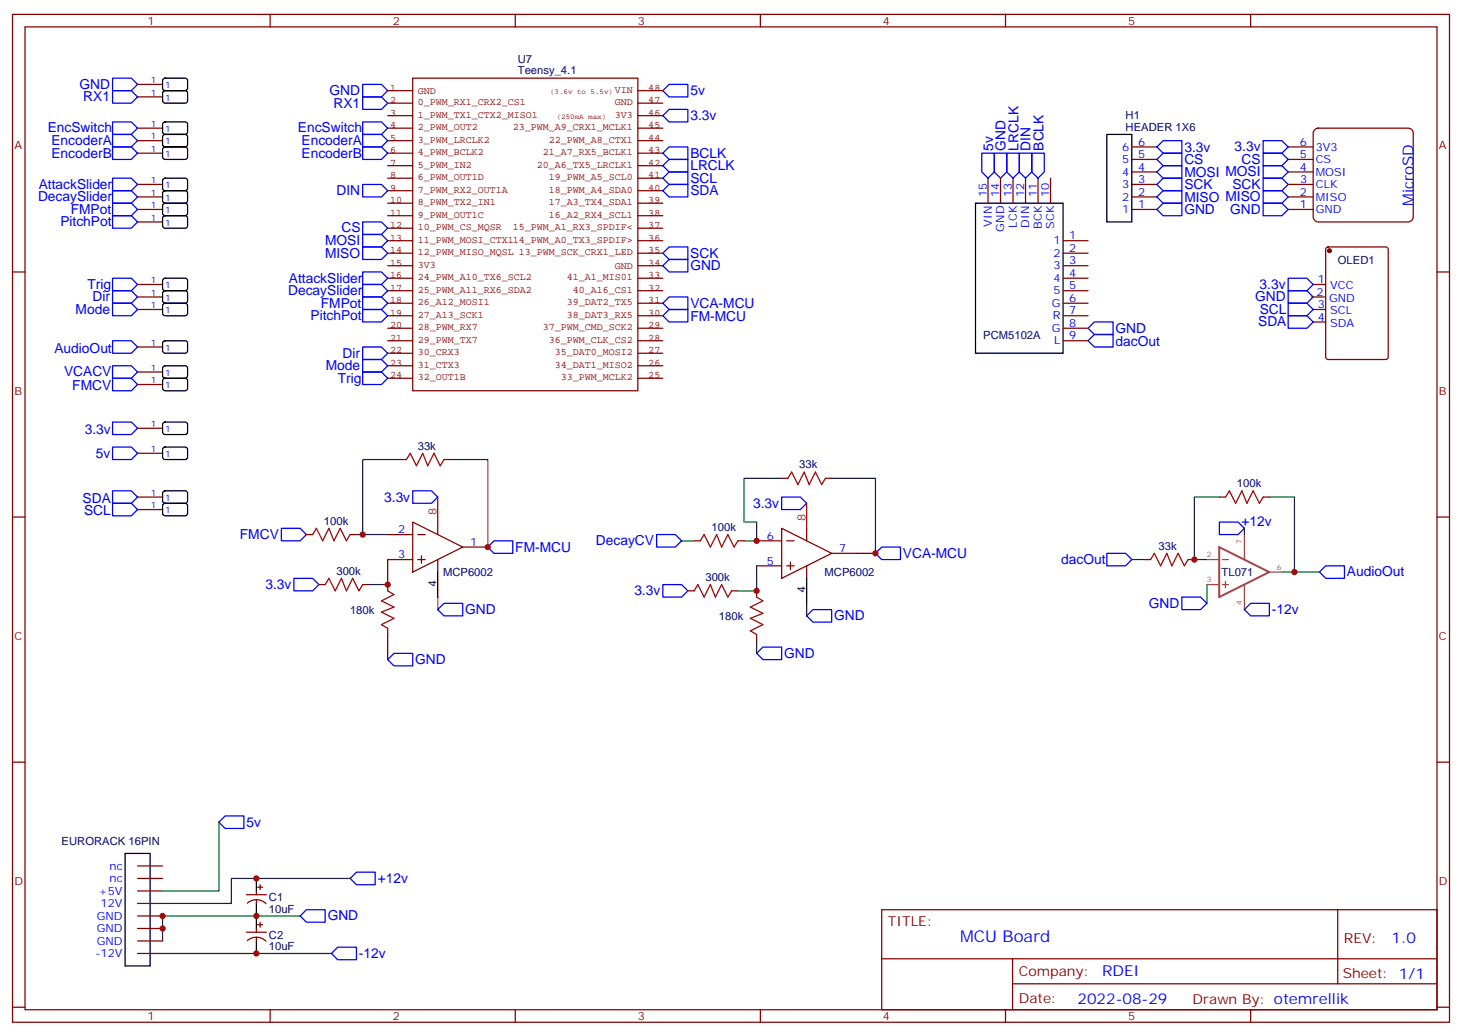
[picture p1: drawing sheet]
<svg xmlns="http://www.w3.org/2000/svg" width="412mm" height="292mm" viewBox="0 0 412 292" stroke-linecap="round" stroke-linejoin="round" font-family="sans-serif">
<g fill="none" stroke="#008700" stroke-width=".35">
<path d="M112.9 129.6h-10.6v21.2M127 129.6h10.6v24.7M220.5 134.9h-10.6v12.4h3.5v5.3h-3.5M234.6 134.9h12.3v21.2h-5.2M109.4 157.9v7h-5.3M192.3 152.6h3.5M213.4 159.6v7.1h-5.3M319.3 157.9h3.5M344 140.2h-7.1v17.7h3.5M351 149v1.8M340.4 164.9v5.3M84.7 258.4h-38.8v7.1"/>
<path d="M98.8 247.8h-33.5v7.1h-19.4M45.9 269h47.6"/>
</g>
<g fill="none" stroke="#00f" stroke-width=".35">
<path d="M102.3 27.3h5.3l1.8 1.8-1.8 1.8h-5.3zM102.3 23.8h5.3l1.8 1.8-1.8 1.7h-5.3zM187 25.6l1.7-1.8h5.3v3.5h-5.3zM280.5 43.2h3.5v5.3l-1.8 1.8-1.7-1.8zM356.3 57.3h5.3l1.8 1.8-1.8 1.8h-5.3zM356.3 53.8h5.3l1.8 1.8-1.8 1.7h-5.3zM356.3 50.3h5.3l1.8 1.7-1.8 1.8h-5.3zM356.3 46.7h5.3l1.8 1.8-1.8 1.8h-5.3zM102.3 69.7h5.3l1.8 1.7-1.8 1.8h-5.3zM102.3 66.1h5.3l1.8 1.8-1.8 1.8h-5.3zM187 71.4l1.7-1.7h5.3v3.5h-5.3zM187 89.1l1.7-1.8h5.3v3.5h-5.3z"/>
<path d="M306.9 92.6l1.8-1.8h5.3v3.6h-5.3zM306.9 96.1l1.8-1.7h5.3v3.5h-5.3zM79.4 149h5.3l1.7 1.8-1.7 1.8h-5.3zM137.6 154.3l1.7-1.7h5.3v3.5h-5.3zM185.2 150.8h5.3l1.8 1.8-1.8 1.7h-5.3zM220.5 140.2h5.3l1.7 1.8-1.7 1.8h-5.3zM246.9 156.1l1.8-1.8h5.3v3.6h-5.3zM312.2 156.1h5.3l1.8 1.8-1.8 1.7h-5.3zM344 147.3h5.2l1.8 1.7-1.8 1.8h-5.2zM82.9 163.2h5.3l1.8 1.7-1.8 1.8h-5.3zM187 164.9h5.3l1.7 1.8-1.7 1.8h-5.3zM351 172l1.8-1.8h5.3v3.5h-5.3z"/>
<path d="M61.7 232l1.8-1.8h5.3v3.5h-5.3zM98.8 247.8l1.7-1.7h5.3v3.5h-5.3zM93.5 269l1.7-1.8h5.3v3.6h-5.3z"/>
</g>
<path d="M343.9 154.3l14.1 7.1-14.1 7.1z" fill="none" stroke="#a64a4a" stroke-width=".56"/>
<path d="M340.4 157.9h3.5M344.8 157.9h1.7M351 150.8v7M340.4 164.9h3.5M344.8 164.9h1.7M345.7 164v1.8M351 165v7M358.1 161.4h3.5" fill="none" stroke="#a64a4a" stroke-width=".35"/>
<g fill="none" stroke="#870000" stroke-width=".35">
<path d="M38.8 254.9h7.1M38.8 258.4h7.1M38.8 251.4h7.1M38.8 247.8h7.1M38.8 244.3h7.1M69.5 252.4h5.6M69.8 254.8a3.8 3.8 0 0 1 5.2 .2M72.3 251.4v1M72.3 253.8v1.1M72.7 250.3h1.4M73.4 249.6v1.4M38.8 261.9h7.1"/>
<path d="M38.8 265.5h7.1M38.8 269h7.1"/>
</g>
<path d="M35.3 240.8h7v31.7h-7zM72.3 247.8v3.6M72.3 254.9v3.5" fill="none" stroke="#000" stroke-width=".35"/>
<path d="M370.7 36.7l1.1-.5h25.4a1.41 1.41 0 0 1 1.4 1.4v23.6a1.51 1.51 0 0 1-1.4 1.4h-25.4a1.51 1.51 0 0 1-1.4-1.4v-23.6z" fill="#fff" stroke="#800000" stroke-width=".35"/>
<g fill="none" stroke="#870000" stroke-width=".35">
<path d="M3.5 4.1h405.4v284.3h-405.4zM7.1 7.6h398.2v277.3h-398.2zM76.2 4.1v3.5M145.3 4.1v3.5M214.5 4.1v3.5M283.6 4.1v3.5M352.8 4.1v3.5M38.8 27.3h7.1M38.8 23.8h7.1M38.8 36.2h7.1M38.8 39.7h7.1M38.8 59.1h7.1"/>
<path d="M38.8 55.6h7.1M38.8 52h7.1M38.8 43.2h7.1M278.7 50.3v7M282.2 50.3v7M285.8 50.3v7M289.3 50.3v7M292.8 50.3v7M296.3 50.3v7M319.3 59.1h7M319.3 55.6h7M319.3 52h7"/>
<path d="M319.3 48.5h7M319.3 45h7M319.3 41.5h7M363.4 59.1h7M363.4 55.6h7M363.4 52h7M363.4 48.5h7M363.4 45h7M363.4 41.5h7M3.5 76.7h3.6M38.8 62.6h7.1M299.9 67.9h7"/>
<path d="M299.9 71.4h7M299.9 75h7M299.9 78.5h7M374.2 69.9l.4-.2h16.3l.6 .4 .1 30.6-.5 .7h-16.5l-.6-.4-.1-30.6zM405.3 76.7h3.6M38.8 80.3h7.1M38.8 83.8h7.1M38.8 87.3h7.1M38.8 97.9h7.1M299.9 82h7M299.9 85.5h7M299.9 89.1h7"/>
<path d="M299.9 92.6h7M299.9 96.1h7M370.1 83.8h3.5M370.4 80.3h3.5M370.4 87.3h3.5M370.4 90.8h3.5M38.8 105h7.1M38.8 108.5h7.1M38.8 120.8h7.1M38.8 127.9h7.1M112.9 129.6h1.8M125.2 129.6h1.8"/>
<path d="M220.5 134.9h1.7M232.8 134.9h1.8M3.5 145.9h3.6M38.8 140.2h7.1M38.8 143.8h7.1M86.4 150.8h1.8M98.8 150.8h1.7M109.4 150.8h7M109.4 157.9h7M116.4 147.3l14.1 7-14.1 7.1zM117.8 150.8h2.1M117.8 157.9h2.1"/>
<path d="M118.9 156.8v2.1M123.5 147.3v3.5M123.5 157.9v3.5M130.5 154.3h7.1M195.8 152.6h1.8M208.1 152.6h1.8M213.4 152.6h7.1M213.4 159.6h7.1M220.5 149l14.1 7.1-14.1 7.1zM221.9 152.6h2.1M221.9 159.6h2.1M223 158.6v2.1"/>
<path d="M227.5 149v3.6M227.5 159.6v3.6M234.6 156.1h7.1M322.8 157.9h1.8M335.1 157.9h1.8M344 140.2h1.7M356.3 140.2h1.8M405.3 145.9h3.6M90 164.9h1.7M102.3 164.9h1.8M109.4 164.9v1.8M109.4 177.3v1.7"/>
<path d="M194 166.7h1.8M206.4 166.7h1.7M213.4 166.7v1.8M213.4 179v1.8M3.5 215h3.6M405.3 215h3.6M248.7 256.6h156.6v28.3h-156.6zM377.3 256.7v20.8M69.5 263h5.6M69.8 265.4a3.8 3.8 0 0 1 5.2 .1M72.3 261.9v1.1M72.3 264.4v1.1"/>
<path d="M72.7 260.9h1.4M73.4 260.2v1.4M248.7 270.5h156.5M285.6 277.5h119.6M285.6 270.5v14.1M3.5 284.2h3.6M76.2 284.9v3.5M145.3 284.9v3.5M214.5 284.9v3.5M283.6 284.9v3.5M352.8 284.9v3.5M405.3 284.2h3.6"/>
</g>
<circle cx="375" cy="70.7" r=".53" fill="#870000" stroke="#870000" stroke-width=".35"/>
<g fill="none" stroke="#000" stroke-width=".35">
<path d="M46.1 25.8l.5-.2h5.9l.4 .7v2.4l-.7 .4-5.9-.1-.4-.6v-2.1zM46.1 22.3l.5-.3 5.9 .1 .4 .7v2.3l-.7 .5-5.9-.1-.4-.6v-2.1zM46.1 34.6l.5-.2 5.9 .1 .4 .6v2.4l-.7 .4h-5.9l-.4-.7v-2.1zM46.1 38.1l.5-.2 5.9 .1 .4 .6v2.4l-.7 .5-5.9-.1-.4-.7v-2.1zM312.2 37.9h7.1v24.7h-7.1zM46.1 41.7l.5-.2h5.9l.4 .7v2.3l-.7 .5-5.9-.1-.4-.6v-2.1zM46.1 54l.5-.2 5.9 .1 .4 .6v2.4l-.7 .4h-5.9l-.4-.7v-2.1zM46.1 57.5l.5-.2 5.9 .1 .4 .6v2.4l-.7 .5-5.9-.1-.4-.7v-2.1zM46.1 50.5l.5-.2h5.9l.4 .7v2.4l-.7 .4-5.9-.1-.4-.6v-2.1zM275.2 57.3h24.7v42.4h-24.7zM46.1 61.1l.5-.2h5.9l.4 .7v2.4l-.7 .4-5.9-.1-.4-.6v-2.1zM46.1 78.7l.5-.2h5.9l.4 .7v2.4l-.7 .4h-5.9l-.4-.7v-2.1z"/>
<path d="M46.1 96.3l.5-.2 5.9 .1 .4 .6v2.4l-.7 .5-5.9-.1-.4-.6v-2.2zM46.1 82.2l.5-.2 5.9 .1 .4 .6v2.4l-.7 .4h-5.9l-.4-.7v-2.1zM46.1 85.8l.5-.3 5.9 .1 .4 .7v2.3l-.7 .5-5.9-.1-.4-.6v-2.1zM46.1 119.3l.5-.2h5.9l.4 .7v2.4l-.7 .4-5.9-.1-.4-.6v-2.1zM46.1 103.4l.5-.2h5.9l.4 .7v2.4l-.7 .4-5.9-.1-.4-.6v-2.1zM46.1 106.9l.5-.2 5.9 .1 .4 .6v2.4l-.7 .4h-5.9l-.4-.7v-2.1zM46.1 126.3l.5-.2 5.9 .1 .4 .6v2.4l-.7 .4h-5.9l-.4-.7v-2.1zM46.1 138.7l.5-.2h5.9l.4 .7v2.4l-.7 .4-5.9-.1-.4-.6v-2.1zM46.1 142.2l.5-.2h5.9l.4 .7v2.4l-.7 .4h-5.9l-.4-.7v-2.1zM123.5 161.4v7.1M227.5 163.2v7M72.3 258.4v3.5"/>
<path d="M72.3 265.5v3.5"/>
</g>
<path d="M123.5 140.2v7.1M227.5 142v7" fill="none" stroke="#f00" stroke-width=".35"/>
<path d="M370.1 83.8h.3M100.5 150.8h8.9M358.1 140.2h7v21.2M109.4 179v7.1M123.5 168.5v3.5M227.5 170.2v3.5M361.6 161.4h10.6M213.4 180.8v3.5M61.7 232v19.4h-15.8" fill="none" stroke="#008700" stroke-width=".35"/>
<g fill="none" stroke="#850000" stroke-width=".35">
<path d="M109.4 39.7h7M109.4 36.2h7M109.4 32.6h7M109.4 29.1h7M109.4 25.6h7M116.4 22h63.5v88.2h-63.5zM179.9 39.7h7.1M179.9 36.2h7.1M179.9 32.6h7.1M179.9 29.1h7.1M179.9 25.6h7.1M109.4 57.3h7"/>
<path d="M109.4 53.8h7M109.4 50.3h7M109.4 46.7h7M109.4 43.2h7M179.9 57.3h7.1M179.9 53.8h7.1M179.9 50.3h7.1M179.9 46.7h7.1M179.9 43.2h7.1M109.4 60.9h7M109.4 64.4h7M109.4 67.9h7"/>
<path d="M109.4 71.4h7M109.4 75h7M109.4 78.5h7M179.9 60.9h7.1M179.9 64.4h7.1M179.9 67.9h7.1M179.9 71.4h7.1M179.9 75h7.1M179.9 78.5h7.1M109.4 82h7M109.4 85.5h7M109.4 89.1h7"/>
<path d="M109.4 92.6h7M109.4 96.1h7M109.4 99.7h7M179.9 82h7.1M179.9 85.5h7.1M179.9 89.1h7.1M179.9 92.6h7.1M179.9 96.1h7.1M179.9 99.7h7.1M109.4 103.2h7M109.4 106.7h7M179.9 103.2h7.1"/>
<path d="M179.9 106.7h7.1"/>
</g>
<g fill="none" stroke="#00f" stroke-width=".35">
<path d="M31.7 22h5.3l1.8 1.8-1.8 1.8h-5.3zM31.7 25.6h5.3l1.8 1.7-1.8 1.8h-5.3zM31.7 34.4h5.3l1.8 1.8-1.8 1.7h-5.3zM31.7 37.9h5.3l1.8 1.8-1.8 1.8h-5.3zM102.3 37.9h5.3l1.8 1.8-1.8 1.8h-5.3zM102.3 34.4h5.3l1.8 1.8-1.8 1.7h-5.3zM187 32.6l1.7-1.7h5.3v3.5h-5.3zM356.3 39.7h5.3l1.8 1.8-1.8 1.7h-5.3zM31.7 41.5h5.3l1.8 1.7-1.8 1.8h-5.3zM31.7 57.3h5.3l1.8 1.8-1.8 1.8h-5.3zM31.7 53.8h5.3l1.8 1.8-1.8 1.7h-5.3zM31.7 50.3h5.3l1.8 1.7-1.8 1.8h-5.3z"/>
<path d="M102.3 41.5h5.3l1.8 1.7-1.8 1.8h-5.3zM102.3 52h5.3l1.8 1.8-1.8 1.8h-5.3zM187 53.8l1.7-1.8h5.3v3.6h-5.3zM187 50.3l1.7-1.8h5.3v3.5h-5.3zM187 46.7l1.7-1.7h5.3v3.5h-5.3zM188.7 41.5h5.3v3.5h-5.3l-1.7-1.8zM276.9 43.2h3.6v5.3l-1.8 1.8-1.8-1.8zM284 43.2h3.5v5.3l-1.7 1.8-1.8-1.8zM287.5 43.2h3.5v5.3l-1.7 1.8-1.8-1.8zM291 43.2h3.6v5.3l-1.8 1.8-1.8-1.8zM326.3 41.5l1.8-1.8h5.3v3.5h-5.3zM326.3 45l1.8-1.8h5.3v3.5h-5.3z"/>
<path d="M326.3 48.5l1.8-1.8h5.3v3.6h-5.3zM326.3 52l1.8-1.7h5.3v3.5h-5.3zM326.3 55.6l1.8-1.8h5.3v3.5h-5.3zM326.3 59.1l1.8-1.8h5.3v3.6h-5.3zM356.3 43.2h5.3l1.8 1.8-1.8 1.7h-5.3zM31.7 60.9h5.3l1.8 1.7-1.8 1.8h-5.3zM31.7 78.5h5.3l1.8 1.8-1.8 1.7h-5.3zM102.3 76.7h5.3l1.8 1.8-1.8 1.8h-5.3zM102.3 62.6h5.3l1.8 1.8-1.8 1.7h-5.3zM187 75l1.7-1.8h5.3v3.5h-5.3zM363.4 78.5h5.3l1.7 1.8-1.7 1.7h-5.3zM31.7 96.1h5.3l1.8 1.8-1.8 1.8h-5.3z"/>
<path d="M31.7 82h5.3l1.8 1.8-1.8 1.7h-5.3zM31.7 85.5h5.3l1.8 1.8-1.8 1.8h-5.3zM102.3 80.3h5.3l1.8 1.7-1.8 1.8h-5.3zM102.3 83.8h5.3l1.8 1.7-1.8 1.8h-5.3zM102.3 87.3h5.3l1.8 1.8-1.8 1.7h-5.3zM102.3 97.9h5.3l1.8 1.8-1.8 1.7h-5.3zM187 85.5l1.7-1.7h5.3v3.5h-5.3zM363.4 82h5.3l1.7 1.8-1.7 1.7h-5.3zM363.4 85.5h5.3l1.7 1.8-1.7 1.8h-5.3zM363.4 89.1h5.3l1.7 1.7-1.7 1.8h-5.3zM31.7 119.1h5.3l1.8 1.7-1.8 1.8h-5.3zM31.7 106.7h5.3l1.8 1.8-1.8 1.7h-5.3z"/>
<path d="M31.7 103.2h5.3l1.8 1.8-1.8 1.7h-5.3zM102.3 105h5.3l1.8 1.7-1.8 1.8h-5.3zM102.3 101.4h5.3l1.8 1.8-1.8 1.8h-5.3zM31.7 126.1h5.3l1.8 1.8-1.8 1.7h-5.3zM31.7 138.5h5.3l1.8 1.7-1.8 1.8h-5.3zM116.4 138.5h5.3l1.8 1.7-1.8 1.8h-5.3zM31.7 142h5.3l1.8 1.8-1.8 1.7h-5.3zM373.9 159.6h5.3v3.6h-5.3l-1.7-1.8zM123.5 172l1.7-1.8h5.3v3.5h-5.3zM227.5 173.7l1.8-1.7h5.3v3.5h-5.3zM333.4 168.5h5.3l1.7 1.7-1.7 1.8h-5.3zM109.4 186.1l1.7-1.8h5.3v3.6h-5.3z"/>
<path d="M213.4 184.3l1.8-1.7h5.3v3.5h-5.3zM84.7 258.4l1.7-1.8h5.3v3.6h-5.3z"/>
</g>
<path d="M114.7 129.6l1-1.7 1.8 3.5 1.7-3.5 1.4 3.5 1.8-3.5 1.8 3.5 1-1.8M222.2 134.9l1.1-1.7 1.8 3.5 1.7-3.5 1.4 3.5 1.8-3.5 1.8 3.5 1-1.8M88.2 150.8l1.1-1.8 1.7 3.6 1.8-3.6 1.4 3.6 1.8-3.6 1.7 3.6 1.1-1.8M197.6 152.6l1-1.8 1.8 3.5 1.7-3.5 1.5 3.5 1.7-3.5 1.8 3.5 1-1.7M324.6 157.9l1-1.8 1.8 3.5 1.7-3.5 1.5 3.5 1.7-3.5 1.8 3.5 1-1.7M345.7 140.2l1.1-1.7 1.7 3.5 1.8-3.5 1.4 3.5 1.8-3.5 1.7 3.5 1.1-1.8M91.7 164.9l1.1-1.7 1.7 3.5 1.8-3.5 1.4 3.5 1.8-3.5 1.7 3.5 1.1-1.8M109.4 166.7l1.7 1-3.5 1.8 3.5 1.8-3.5 1.4 3.5 1.7-3.5 1.8 1.8 1.1M195.8 166.7l1-1.8 1.8 3.6 1.8-3.6 1.4 3.6 1.8-3.6 1.7 3.6 1.1-1.8M213.4 168.5l1.8 1-3.5 1.8 3.5 1.7-3.5 1.4 3.5 1.8-3.5 1.8 1.7 1" fill="none" stroke="#a10000" stroke-width=".35"/>
<g fill="#c00">
<circle cx="246.9" cy="156.1" r=".88"/>
<circle cx="72.3" cy="247.8" r=".88"/>
<circle cx="72.3" cy="258.4" r=".88"/>
<circle cx="213.4" cy="152.6" r=".88"/>
<circle cx="137.6" cy="154.3" r=".88"/>
<circle cx="102.3" cy="150.8" r=".88"/>
<circle cx="365.1" cy="161.4" r=".88"/>
<circle cx="109.4" cy="164.9" r=".88"/>
<circle cx="213.4" cy="166.7" r=".88"/>
<circle cx="336.9" cy="157.9" r=".88"/>
<circle cx="45.9" cy="258.4" r=".88"/>
<circle cx="45.9" cy="261.9" r=".88"/>
<circle cx="72.3" cy="269" r=".88"/>
</g>
<text font-size="4.6" fill="#00f" x="270.8" y="265.7">MCU Board</text>
<g font-size="4.2" fill="#00f">
<text x="398.7" y="58.1" transform="rotate(-90 398.7 58.1)">MicroSD</text>
<text x="392.5" y="265.9">1.0</text>
<text x="310.9" y="275.5">RDEI</text>
<text x="304" y="283.3">2022-08-29</text>
</g>
<g font-size="3.9" fill="#00f">
<text x="22.4" y="25.1">GND</text>
<text x="23.5" y="28.6">RX1</text>
<text x="93" y="26.8">GND</text>
<text x="194.7" y="26.8">5v</text>
<text x="94.1" y="30.4">RX1</text>
<text x="194.7" y="33.8">3.3v</text>
<text x="13.5" y="37.4">EncSwitch</text>
<text x="14.5" y="40.9">EncoderA</text>
<text x="84" y="37.4">EncSwitch</text>
<text x="85.1" y="40.9">EncoderA</text>
<text x="14.5" y="44.4">EncoderB</text>
<text x="85.1" y="44.4">EncoderB</text>
<text x="194.7" y="44.6">BCLK</text>
<text x="280.2" y="42.5" transform="rotate(-90 280.2 42.5)">5v</text>
<text x="283.6" y="42.5" transform="rotate(-90 283.6 42.5)">GND</text>
<text x="287.3" y="42.5" transform="rotate(-90 287.3 42.5)">LRCLK</text>
<text x="290.7" y="42.5" transform="rotate(-90 290.7 42.5)">DIN</text>
<text x="294.3" y="42.5" transform="rotate(-90 294.3 42.5)">BCLK</text>
<text x="334.1" y="42.8">3.3v</text>
<text x="334.1" y="46.4">CS</text>
<text x="348.3" y="42.7">3.3v</text>
<text x="350.2" y="46.2">CS</text>
<text x="11" y="53.3">AttackSlider</text>
<text x="194.7" y="51.6">SCL</text>
<text x="194.7" y="48.1">LRCLK</text>
<text x="334.1" y="49.9">MOSI MOSI</text>
<text x="334.1" y="53.4">SCK</text>
<text x="347.6" y="53.3">SCK</text>
<text x="10.7" y="56.8">DecaySlider</text>
<text x="94.9" y="55">DIN</text>
<text x="194.7" y="55.1">SDA</text>
<text x="334.1" y="56.9">MISO MISO</text>
<text x="17" y="63.8">PitchPot</text>
<text x="20" y="60.3">FMPot</text>
<text x="96.4" y="65.5">CS</text>
<text x="334.1" y="60.5">GND</text>
<text x="347" y="60.4">GND</text>
<text x="91.7" y="69.2">MOSI</text>
<text x="91.7" y="72.7">MISO</text>
<text x="194.7" y="72.8">SCK</text>
<text x="194.7" y="76.3">GND</text>
<text x="24.7" y="81.5">Trig</text>
<text x="81.3" y="83.3">DecaySlider</text>
<text x="81.5" y="79.8">AttackSlider</text>
<text x="355.3" y="81.5">3.3v</text>
<text x="21.3" y="88.6">Mode</text>
<text x="26.1" y="85.1">Dir</text>
<text x="90.5" y="86.8">FMPot</text>
<text x="194.7" y="86.9">VCA-MCU</text>
<text x="354" y="85.1">GND</text>
<text x="355.3" y="88.5">SCL</text>
<text x="87.6" y="90.3">PitchPot</text>
<text x="194.7" y="90.5">FM-MCU</text>
<text x="314.7" y="93.9">GND</text>
<text x="354.9" y="92">SDA</text>
<text x="15.4" y="99.5">AudioOut</text>
<text x="96.6" y="100.9">Dir</text>
<text x="314.7" y="97.5">dacOut</text>
<text x="18.1" y="106.1">VCACV</text>
<text x="91.9" y="104.5">Mode</text>
<text x="95.3" y="108">Trig</text>
<text x="20.4" y="110.1">FMCV</text>
<text x="23.9" y="122.4">3.3v</text>
<text x="27.1" y="129.3">5v</text>
<text x="23.3" y="141.8">SDA</text>
<text x="108.4" y="141.5">3.3v</text>
<text x="212.4" y="143.3">3.3v</text>
<text x="23.7" y="145.2">SCL</text>
<text x="350.2" y="148.5">+12v</text>
<text x="67.7" y="152.1">FMCV</text>
<text x="145.3" y="155.7">FM-MCU</text>
<text x="168.1" y="153.8">DecayCV</text>
<text x="254.7" y="157.5">VCA-MCU</text>
<text x="299.4" y="159">dacOut</text>
<text x="74.9" y="166.2">3.3v</text>
<text x="178.9" y="168">3.3v</text>
<text x="379.9" y="162.6">AudioOut</text>
<text x="131.2" y="173.2">GND</text>
<text x="324" y="171.4">GND</text>
<text x="358.8" y="173.2">-12v</text>
<text x="235.3" y="175">GND</text>
<text x="221.2" y="185.6">GND</text>
<text x="117.1" y="187.3">GND</text>
<text x="69.5" y="233.2">5v</text>
<text x="106.5" y="249.1">+12v</text>
<text x="92.4" y="259.7">GND</text>
<text x="101.2" y="270.3">-12v</text>
</g>
<g font-size="3.9" fill="#800">
<text x="250.5" y="261.2">TITLE:</text>
<text x="379.1" y="265.9">REV:</text>
<text x="287.4" y="275.4">Company:</text>
<text x="378.7" y="276">Sheet: 1/1</text>
<text x="287.4" y="283.1">Date:</text>
<text x="336.4" y="283.2">Drawn By: otemrellik</text>
</g>
<g font-size="3.2" fill="#800">
<text x="41.6" y="7.1">1</text>
<text x="110.8" y="7.1">2</text>
<text x="179.9" y="7.1">3</text>
<text x="249.1" y="7.1">4</text>
<text x="318.2" y="7.1">5</text>
<text x="4.1" y="42.2">A</text>
<text x="405.9" y="42.2">A</text>
<text x="4.1" y="111.3">B</text>
<text x="405.9" y="111.3">B</text>
<text x="4.1" y="180.4">C</text>
<text x="405.9" y="180.4">C</text>
<text x="4.1" y="249.6">D</text>
<text x="405.9" y="249.6">D</text>
<text x="41.6" y="287.9">1</text>
<text x="110.8" y="287.9">2</text>
<text x="179.9" y="287.9">3</text>
<text x="249.1" y="287.9">4</text>
<text x="318.2" y="287.9">5</text>
</g>
<g font-size="3.2" fill="#000080">
<text x="146.1" y="17.7">U7</text>
<text x="146.1" y="21">Teensy_4.1</text>
<text x="317.5" y="33.7">H1</text>
<text x="317.5" y="36.9">HEADER 1X6</text>
<text x="377.4" y="74.3">OLED1</text>
<text x="277.3" y="95.5">PCM5102A</text>
<text x="117.8" y="126.8">33k</text>
<text x="225.4" y="132.1">33k</text>
<text x="348.9" y="137.4">100k</text>
<text x="91.4" y="148">100k</text>
<text x="200.7" y="149.8">100k</text>
<text x="326.8" y="155">33k</text>
<text x="94.9" y="162.1">300k</text>
<text x="125" y="162.6">MCP6002</text>
<text x="199" y="163.9">300k</text>
<text x="232.6" y="162.6">MCP6002</text>
<text x="344.6" y="162.5">TL071</text>
<text x="98.7" y="173.1">180k</text>
<text x="202.8" y="174.9">180k</text>
<text x="17.4" y="238.4">EURORACK 16PIN</text>
<text x="75.8" y="257.5">10uF</text>
<text x="75.8" y="254.3">C1</text>
<text x="75.8" y="268">10uF</text>
<text x="75.8" y="264.9">C2</text>
</g>
<g font-size="3.2" fill="#00f">
<text x="321" y="41.1">6</text>
<text x="366.6" y="41.1">6</text>
<text x="316.5" y="46">5</text>
<text x="316.5" y="42.5">6</text>
<text x="321" y="44.6">5</text>
<text x="366.6" y="44.6">5</text>
<text x="371.1" y="46">CS</text>
<text x="371.1" y="42.5">3V3</text>
<text x="316.5" y="53.1">3</text>
<text x="316.5" y="49.6">4</text>
<text x="321" y="51.7">3</text>
<text x="321" y="48.2">4</text>
<text x="366.6" y="48.1">4</text>
<text x="366.7" y="51.7">3</text>
<text x="371.1" y="49.5">MOSI</text>
<text x="371.2" y="53.1">CLK</text>
<text x="278.3" y="55.6" transform="rotate(-90 278.3 55.6)">15</text>
<text x="281.9" y="55.6" transform="rotate(-90 281.9 55.6)">14</text>
<text x="285.4" y="55.6" transform="rotate(-90 285.4 55.6)">13</text>
<text x="288.9" y="55.6" transform="rotate(-90 288.9 55.6)">12</text>
<text x="292.5" y="55.6" transform="rotate(-90 292.5 55.6)">11</text>
<text x="296" y="55.6" transform="rotate(-90 296 55.6)">10</text>
<text x="316.5" y="56.6">2</text>
<text x="321" y="58.7">1</text>
<text x="321" y="55.2">2</text>
<text x="366.7" y="58.7">1</text>
<text x="366.7" y="55.2">2</text>
<text x="371.2" y="56.6">MISO</text>
<text x="279.8" y="63.9" transform="rotate(-90 279.8 63.9)">VIN</text>
<text x="283.3" y="65.3" transform="rotate(-90 283.3 65.3)">GND</text>
<text x="286.8" y="64.2" transform="rotate(-90 286.8 64.2)">LCK</text>
<text x="290.3" y="64.2" transform="rotate(-90 290.3 64.2)">DIN</text>
<text x="293.9" y="64.6" transform="rotate(-90 293.9 64.6)">BCK</text>
<text x="297.4" y="64.6" transform="rotate(-90 297.4 64.6)">SCK</text>
<text x="316.5" y="60.1">1</text>
<text x="371.2" y="60.1">GND</text>
<text x="297.1" y="69">1</text>
<text x="301.6" y="67.6">1</text>
<text x="301.6" y="71.1">2</text>
<text x="297.1" y="72.5">2</text>
<text x="297.1" y="76">3</text>
<text x="301.6" y="74.6">3</text>
<text x="297.1" y="79.6">4</text>
<text x="297.1" y="83.1">5</text>
<text x="301.6" y="78.1">4</text>
<text x="301.6" y="81.7">5</text>
<text x="371.4" y="83.4">2</text>
<text x="371.8" y="79.9">1</text>
<text x="375.2" y="81.7">VCC</text>
<text x="296.7" y="86.6">G</text>
<text x="301.6" y="85.2">6</text>
<text x="301.6" y="88.7">7</text>
<text x="371.8" y="87">3</text>
<text x="374.9" y="85.2">GND</text>
<text x="375.2" y="88.7">SCL</text>
<text x="296.7" y="93.7">G</text>
<text x="297" y="90.1">R</text>
<text x="301.6" y="92.3">8</text>
<text x="301.6" y="95.8">9</text>
<text x="371.8" y="90.5">4</text>
<text x="375.2" y="92.3">SDA</text>
<text x="297.4" y="97.2">L</text>
<text x="112.3" y="150.5">2</text>
<text x="132.6" y="154">1</text>
<text x="216.4" y="152.2">6</text>
<text x="236.7" y="155.8">7</text>
<text x="112.3" y="157.5">3</text>
<text x="216.4" y="159.3">5</text>
<text x="30.9" y="245.4">nc</text>
<text x="30.9" y="248.9">nc</text>
<text x="27.8" y="252.4">+5V</text>
<text x="28.4" y="255.9">12V</text>
<text x="27.3" y="259.5">GND</text>
<text x="27.3" y="263">GND</text>
<text x="27.3" y="266.5">GND</text>
<text x="26.9" y="270.1">-12V</text>
</g>
<g font-size="3.2" fill="#f00">
<text x="123.1" y="145.2" transform="rotate(-90 123.1 145.2)">8</text>
<text x="227.2" y="146.9" transform="rotate(-90 227.2 146.9)">8</text>
</g>
<g font-size="3.2">
<text x="123.1" y="165.5" transform="rotate(-90 123.1 165.5)">4</text>
<text x="227.2" y="167.3" transform="rotate(-90 227.2 167.3)">4</text>
</g>
<g font-size="2.8" fill="#840000">
<text x="110.1" y="25.5">1</text>
<text x="110.1" y="29.1">2</text>
<text x="117.8" y="26.5">GND</text>
<text x="117.8" y="29.7">0_PWM_RX1_CRX2_CS1</text>
<text x="173.4" y="29.7">GND</text>
<text x="173.4" y="26.2">VIN</text>
<text x="182.9" y="29.1">47</text>
<text x="182.9" y="25.5">48</text>
<text x="110.1" y="32.6">3</text>
<text x="117.8" y="33.2">1_PWM_TX1_CTX2_MISO1</text>
<text x="173.4" y="33.2">3V3</text>
<text x="182.9" y="32.6">46</text>
<text x="110.1" y="39.7">5</text>
<text x="110.1" y="36.1">4</text>
<text x="117.8" y="40.3">3_PWM_LRCLK2</text>
<text x="117.8" y="36.8">2_PWM_OUT2</text>
<text x="144.6" y="36.8">23_PWM_A9_CRX1_MCLK1</text>
<text x="154.8" y="40.3">22_PWM_A8_CTX1</text>
<text x="182.9" y="39.7">44</text>
<text x="182.9" y="36.1">45</text>
<text x="110.1" y="43.2">6</text>
<text x="110.1" y="46.7">7</text>
<text x="117.8" y="43.8">4_PWM_BCLK2</text>
<text x="117.8" y="47.4">5_PWM_IN2</text>
<text x="151.4" y="47.4">20_A6_TX5_LRCLK1</text>
<text x="153.1" y="43.8">21_A7_RX5_BCLK1</text>
<text x="182.9" y="46.7">42</text>
<text x="182.9" y="43.2">43</text>
<text x="110.1" y="50.2">8</text>
<text x="110.1" y="53.8">9</text>
<text x="117.8" y="50.9">6_PWM_OUT1D</text>
<text x="154.8" y="50.9">19_PWM_A5_SCL0</text>
<text x="182.9" y="53.8">40</text>
<text x="182.9" y="50.2">41</text>
<text x="110.1" y="57.3">10</text>
<text x="117.8" y="57.9">8_PWM_TX2_IN1</text>
<text x="117.8" y="54.4">7_PWM_RX2_OUT1A</text>
<text x="154.8" y="57.9">17_A3_TX4_SDA1</text>
<text x="154.8" y="54.4">18_PWM_A4_SDA0</text>
<text x="182.9" y="57.3">39</text>
<text x="110.1" y="60.8">11</text>
<text x="110.1" y="64.3">12</text>
<text x="117.8" y="61.5">9_PWM_OUT1C</text>
<text x="117.8" y="65">10_PWM_CS_MQSR</text>
<text x="144.6" y="65">15_PWM_A1_RX3_SPDIF&lt;</text>
<text x="154.8" y="61.5">16_A2_RX4_SCL1</text>
<text x="182.9" y="64.3">37</text>
<text x="182.9" y="60.8">38</text>
<text x="110.1" y="67.9">13</text>
<text x="110.1" y="71.4">14</text>
<text x="117.8" y="68.5">11_PWM_MOSI_CTX114_PWM_A0_TX3_SPDIF&gt;</text>
<text x="182.9" y="71.4">35</text>
<text x="182.9" y="67.9">36</text>
<text x="110.1" y="74.9">15</text>
<text x="117.8" y="72.1">12_PWM_MISO_MQSL 13_PWM_SCK_CRX1_LED</text>
<text x="117.8" y="75.6">3V3</text>
<text x="173.4" y="75.9">GND</text>
<text x="182.9" y="74.9">34</text>
<text x="110.1" y="78.5">16</text>
<text x="110.1" y="82">17</text>
<text x="117.8" y="79.1">24_PWM_A10_TX6_SCL2</text>
<text x="117.8" y="82.6">25_PWM_A11_RX6_SDA2</text>
<text x="159.9" y="79.1">41_A1_MIS01</text>
<text x="161.6" y="82.6">40_A16_CS1</text>
<text x="182.9" y="82">32</text>
<text x="182.9" y="78.5">33</text>
<text x="110.1" y="85.5">18</text>
<text x="110.1" y="89">19</text>
<text x="117.8" y="86.2">26_A12_MOSI1</text>
<text x="117.8" y="89.7">27_A13_SCK1</text>
<text x="159.9" y="89.7">38_DAT3_RX5</text>
<text x="159.9" y="86.2">39_DAT2_TX5</text>
<text x="182.9" y="89">30</text>
<text x="182.9" y="85.5">31</text>
<text x="110.1" y="92.6">20</text>
<text x="117.8" y="93.2">28_PWM_RX7</text>
<text x="153.1" y="93.2">37_PWM_CMD_SCK2</text>
<text x="182.9" y="92.6">29</text>
<text x="110.1" y="96.1">21</text>
<text x="110.1" y="99.6">22</text>
<text x="117.8" y="96.7">29_PWM_TX7</text>
<text x="117.8" y="100.3">30_CRX3</text>
<text x="154.8" y="96.7">36_PWM_CLK_CS2</text>
<text x="156.5" y="100.3">35_DAT0_MOSI2</text>
<text x="182.9" y="99.6">27</text>
<text x="182.9" y="96.1">28</text>
<text x="110.1" y="103.2">23</text>
<text x="110.1" y="106.7">24</text>
<text x="117.8" y="103.8">31_CTX3</text>
<text x="117.8" y="107.3">32_OUT1B</text>
<text x="156.5" y="103.8">34_DAT1_MISO2</text>
<text x="158.2" y="107.3">33_PWM_MCLK2</text>
<text x="182.9" y="106.7">25</text>
<text x="182.9" y="103.2">26</text>
</g>
<g font-size="2.5" fill="#00f">
<text x="42.5" y="23.5">1</text>
<text x="42.5" y="27">1</text>
<text x="46.6" y="28.4">1</text>
<text x="46.6" y="24.9">1</text>
<text x="42.5" y="35.8">1</text>
<text x="42.5" y="39.3">1</text>
<text x="46.6" y="37.2">1</text>
<text x="46.6" y="40.7">1</text>
<text x="42.5" y="42.9">1</text>
<text x="46.6" y="44.3">1</text>
<text x="42.5" y="51.7">1</text>
<text x="46.6" y="53.1">1</text>
<text x="42.5" y="55.2">1</text>
<text x="42.5" y="58.7">1</text>
<text x="46.6" y="56.6">1</text>
<text x="42.5" y="62.3">1</text>
<text x="46.6" y="63.7">1</text>
<text x="46.6" y="60.1">1</text>
<text x="42.5" y="79.9">1</text>
<text x="42.5" y="83.4">1</text>
<text x="46.6" y="81.3">1</text>
<text x="42.5" y="87">1</text>
<text x="46.6" y="84.8">1</text>
<text x="46.6" y="88.4">1</text>
<text x="42.5" y="97.5">1</text>
<text x="46.6" y="99">1</text>
<text x="42.5" y="104.6">1</text>
<text x="46.6" y="106">1</text>
<text x="42.5" y="108.1">1</text>
<text x="46.6" y="109.5">1</text>
<text x="42.5" y="120.5">1</text>
<text x="46.6" y="121.9">1</text>
<text x="42.5" y="127.5">1</text>
<text x="46.6" y="128.9">1</text>
<text x="42.5" y="143.4">1</text>
<text x="42.5" y="139.9">1</text>
<text x="46.6" y="141.3">1</text>
<text x="46.6" y="144.8">1</text>
</g>
<g font-size="2.1" fill="#840000">
<text x="155.2" y="26.6">(3.6v to 5.5v)</text>
<text x="157.1" y="33.7">(250mA max)</text>
</g>
<g font-size="2.1" fill="#a54b4b">
<text x="350.3" y="153.6" transform="rotate(-90 350.3 153.6)">7</text>
<text x="340.4" y="157.2">2</text>
<text x="360.2" y="160.7">6</text>
<text x="340.4" y="164.2">3</text>
<text x="350.3" y="170.5" transform="rotate(-90 350.3 170.5)">4</text>
</g>
</svg>
